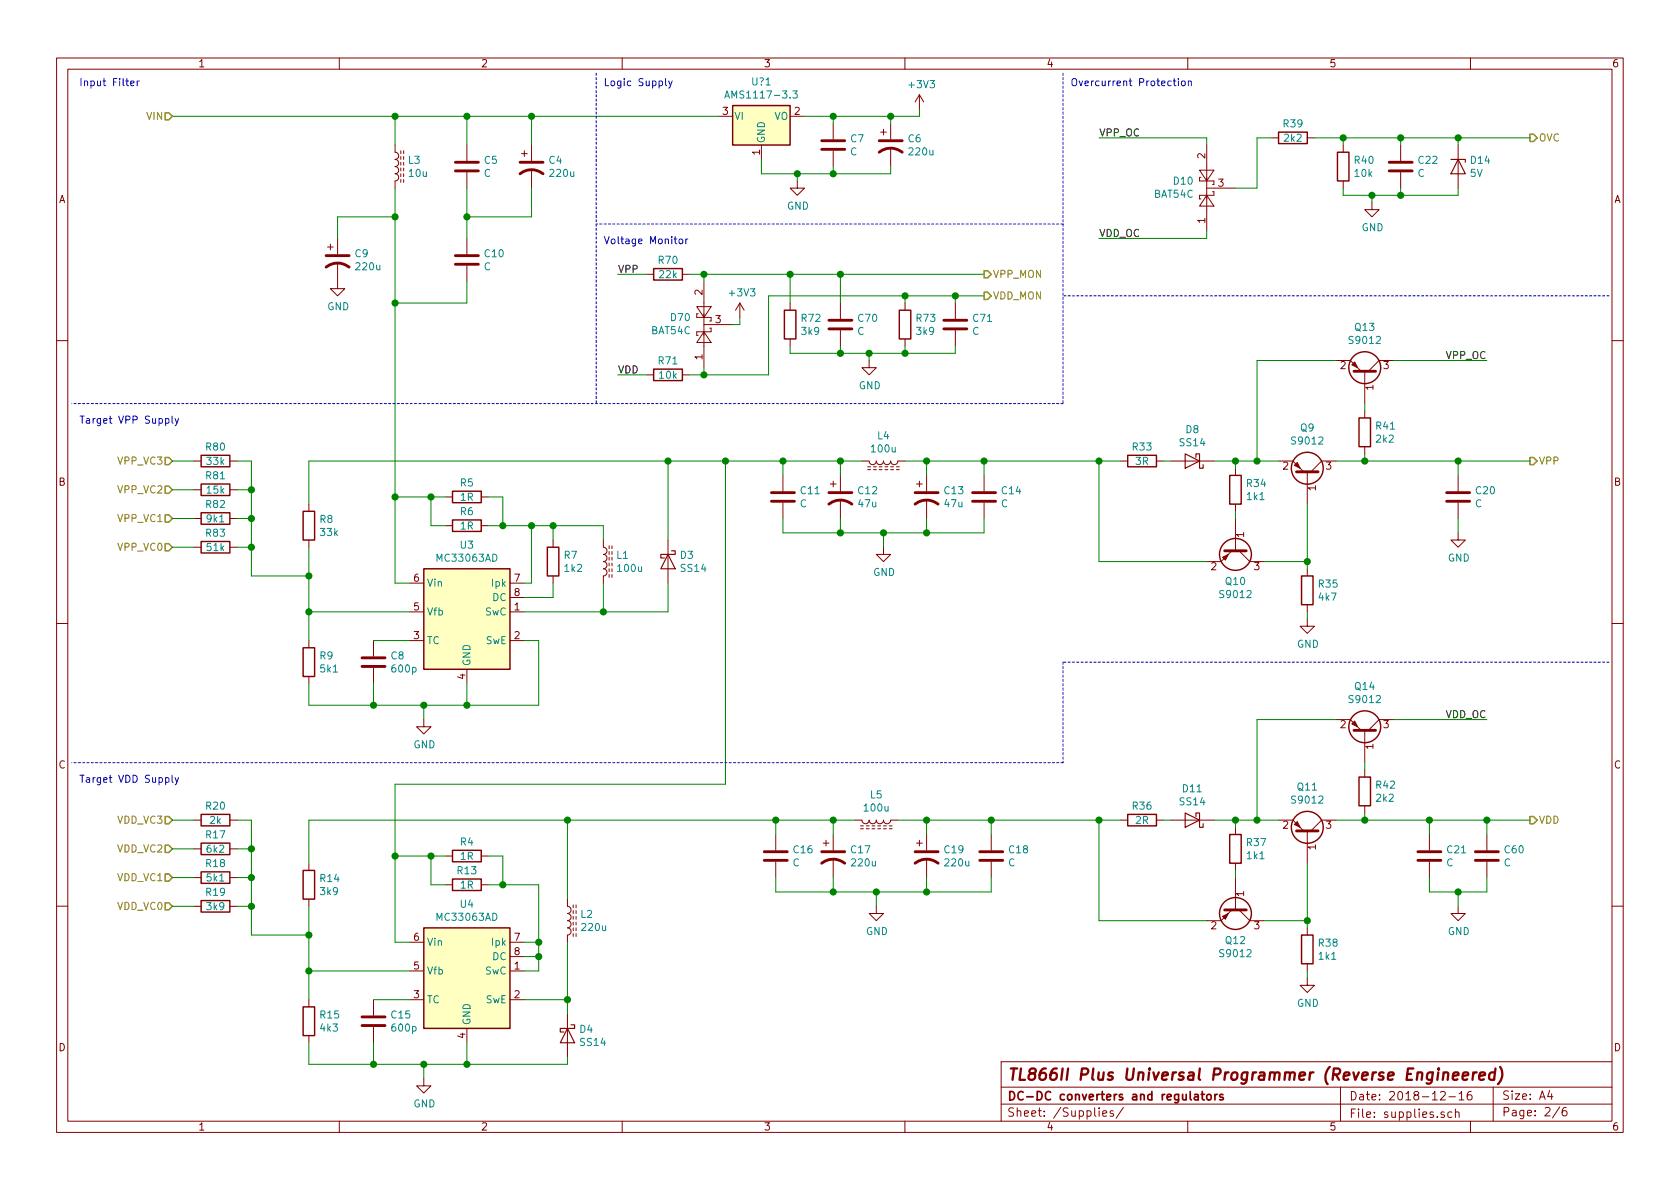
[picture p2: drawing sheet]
<svg xmlns="http://www.w3.org/2000/svg" width="297mm" height="210mm" viewBox="0 0 297 210" stroke-linecap="round" stroke-linejoin="round" font-family="sans-serif">
<g fill="none" stroke="#840000" stroke-width=".18">
<path d="M10 10.3h277v189.9h-277zM12 12.2h273v186.1h-273zM60 10.3v1.9M110 10.3v1.9M160 10.3v1.9M162.6 16.8v2.5M162.6 16.8l-.8 1.2M162.6 16.8l.7 1.2M210 10.3v1.9M260 10.3v1.9M69.8 25.6v1.3a.63 .63 0 0 1 .7 .7 .63 .63 0 0 1-.7 .6 .63 .63 0 0 1 .7 .6 .63 .63 0 0 1-.7 .7 .63 .63 0 0 1 .7 .6 .63 .63 0 0 1-.7 .6 .63 .63 0 0 1 .7 .7 .63 .63 0 0 1-.7 .6v1.3M70.9 26.7v.5"/>
<path d="M70.9 27.7v.5M70.9 28.7v.5M70.9 29.7v.5M70.9 30.7v.5M70.9 31.7v.6M71.4 26.7v.5M71.4 27.7v.5M71.4 28.7v.5M71.4 29.7v.5M71.4 30.7v.5M71.4 31.7v.6M82.5 25.6v2.8"/>
<path d="M82.5 30.5v2.8M92.2 27.2h1M92.7 26.7v1M94 25.6v2.8M94 30v3.3M127 20.6h2.5M134.6 25.6v2.6M139.7 20.6h2.5M141 32v1.3h1.2l-1.2 1.2-1.3-1.2h1.3M147.3 21.8v2.8M147.3 26.7v2.8M155.7 23.4h1"/>
<path d="M156.2 22.9v1M157.5 21.8v2.8M157.5 26.2v3.3M212.1 30.1h2.5l-1.2 1.9zM212.3 31.4h-.2v.6h2.5v.6h-.2M213.4 34.5l1.2 1.9h-2.5zM213.4 25.6v15.3M213.4 33.3h5M214.4 33.9h.2v.6h-2.5v.7h.2M224.8 24.4h1.3M231.1 24.4h1.3M237.5 25.6v1.3"/>
<path d="M237.5 32v1.3M242.6 35.8v1.3h1.2l-1.2 1.2-1.3-1.2h1.3M247.6 25.6v2.8M247.6 30.5v2.8M257.8 25.6v7.7M57.9 43.7h1M58.4 43.2v1M59.7 46.5v4.5h1.3l-1.3 1.3-1.3-1.3h1.3M59.7 42.2v2.8M82.5 42.2v2.8M82.5 47v2.8M114.3 48.5h1.3"/>
<path d="M120.6 48.5h1.3M123.2 54.2h2.5l-1.2 1.9zM123.4 55.5h-.2v.6h2.5v.7h-.2M124.5 58.7l1.2 1.9h-2.5zM124.5 49.8v15.2M124.5 57.4h5M125.5 58h.2v.7h-2.5v.6h.2M130.8 53.6l-.8 1.3M130.8 53.6v2.5M130.8 53.6l.8 1.3M139.7 53.6v1.3M139.7 59.9v1.3"/>
<path d="M148.6 53.6v2.8M148.6 58.4v2.8M160 53.6v1.3M160 59.9v1.3M168.9 53.6v2.8M168.9 58.4v2.8M10 60.2h2M114.3 66.3h1.3M120.6 66.3h1.3M153.7 63.7v1.3h1.2l-1.2 1.3-1.3-1.3h1.3M236.2 63.7h2.6l1.9 2M241.3 65.7v5.7"/>
<path d="M241.3 72.6v1.3M241.3 79v1.3M246.4 63.7h-2.6l-1.9 2M285 60.2h2M34.3 81.5h1.3M34.3 86.6h1.3M34.3 91.7h1.3M34.3 96.8h1.3M40.6 81.5h1.3M40.6 86.6h1.3M40.6 91.7h1.3M40.6 96.8h1.3"/>
<path d="M54.6 89.1v1.3M54.6 95.5v1.3M78.7 87.9h1.3M78.7 93h1.3M85.1 87.9h1.3M85.1 93h1.3M97.8 95.5v1.3M106.7 95.5v1.3a.63 .63 0 0 1 .6 .6 .63 .63 0 0 1-.6 .6 .63 .63 0 0 1 .6 .7 .63 .63 0 0 1-.6 .6 .63 .63 0 0 1 .6 .6 .63 .63 0 0 1-.6 .7 .63 .63 0 0 1 .6 .6 .63 .63 0 0 1-.6 .6v1.3M107.7 96.5v.5M107.7 97.5v.5M107.7 98.5v.6M107.7 99.6v.5"/>
<path d="M108.2 96.5v.5M108.2 97.5v.5M108.2 98.5v.6M108.2 99.6v.5M118.1 95.5v7.6M138.4 84.1v2.8M138.4 88.9v2.8M146.8 85.6h1M147.3 85.1v1M148.6 84.1v2.8M148.6 88.4v3.3M152.4 81.5h1.3a.63 .63 0 0 0 .6 .7 .63 .63 0 0 0 .6-.7 .63 .63 0 0 0 .7 .7 .63 .63 0 0 0 .6-.7 .63 .63 0 0 0 .6 .7 .63 .63 0 0 0 .7-.7 .63 .63 0 0 0 .6 .7 .63 .63 0 0 0 .6-.7h1.3"/>
<path d="M153.4 82.5h.5M153.4 83.1h.5M154.4 82.5h.5M154.4 83.1h.5M155.4 82.5h.6M155.4 83.1h.6M156.2 96.8v1.2h1.3l-1.3 1.3-1.3-1.3h1.3M156.5 82.5h.5M156.5 83.1h.5M157.5 82.5h.5M157.5 83.1h.5M158.5 82.5h.5"/>
<path d="M158.5 83.1h.5M162.1 85.6h1M162.6 85.1v1M163.8 84.1v2.8M163.8 88.4v3.3M174 84.1v2.8M174 88.9v2.8M198.1 81.5h1.3M204.5 81.5h1.2M207 81.5h7.6M217.8 97.4l-1.9 1.9h-2.5M218.4 82.8v1.3"/>
<path d="M218.4 89.1v1.3M218.4 91.7v5.7M219.1 97.4l1.9 1.9h2.5M226.1 81.5h2.5l1.9 1.9M231.1 83.4v5.7M236.2 81.5h-2.5l-1.9 1.9M257.8 94.2v1.3h1.3l-1.3 1.3-1.3-1.3h1.3M257.8 84.1v2.8M257.8 88.9v2.8M10 110.3h2M54.6 113.3v1.2M54.6 119.6v1.3"/>
<path d="M66 113.3v2.8M66 118.1v2.8M72.4 108.2h2.5M72.4 113.3h2.5M72.4 103.1h2.5M82.5 118.4v2.5M90.2 108.2h2.5M90.2 113.3h2.5M90.2 103.1h2.5M90.2 105.7h2.5M97.8 101.8v1.3M107.7 100.6v.5"/>
<path d="M107.7 101.6v.5M108.2 100.6v.5M108.2 101.6v.5M231.1 109.5v1.2h1.3l-1.3 1.3-1.2-1.3h1.2M231.1 100.6v1.2M231.1 106.9v1.3M285 110.3h2M74.9 127.2v1.3h1.3l-1.3 1.3-1.2-1.3h1.2M236.2 127.2h2.6l1.9 2M241.3 129.2v5.7M241.3 136.1v1.3M246.4 127.2h-2.6l-1.9 2"/>
<path d="M34.3 145h1.3M34.3 150.1h1.3M34.3 155.2h1.3M40.6 145h1.3M40.6 150.1h1.3M40.6 155.2h1.3M54.6 152.6v1.3M54.6 159v1.3M78.7 151.4h1.3M78.7 156.5h1.3M85.1 151.4h1.3M85.1 156.5h1.3"/>
<path d="M100.3 159v1.3a.63 .63 0 0 1 .7 .6 .63 .63 0 0 1-.7 .6 .63 .63 0 0 1 .7 .7 .63 .63 0 0 1-.7 .6 .63 .63 0 0 1 .7 .6 .63 .63 0 0 1-.7 .7 .63 .63 0 0 1 .7 .6 .63 .63 0 0 1-.7 .6v1.3M137.2 147.6v2.8M137.2 152.4v2.8M145.5 149.1h1.1M146 148.6v1M147.3 147.6v2.8M147.3 151.9v3.3M151.1 145h1.3a.63 .63 0 0 0 .6 .7 .63 .63 0 0 0 .7-.7 .63 .63 0 0 0 .6 .7 .63 .63 0 0 0 .6-.7 .63 .63 0 0 0 .7 .7 .63 .63 0 0 0 .6-.7 .63 .63 0 0 0 .6 .7 .63 .63 0 0 0 .7-.7h1.2M152.1 146h.6M152.1 146.6h.6M153.2 146h.5M153.2 146.6h.5"/>
<path d="M154.2 146h.5M154.2 146.6h.5M155.2 146h.5M155.2 146.6h.5M156.2 146h.5M156.2 146.6h.5M157.2 146h.5M157.2 146.6h.5M162.1 149.1h1M162.6 148.6v1M163.8 147.6v2.8M163.8 151.9v3.3"/>
<path d="M175.3 147.6v2.8M175.3 152.4v2.8M198.1 145h1.3M204.5 145h1.2M207 145h7.6M218.4 146.3v1.3M218.4 152.6v1.3M218.4 155.2v5.7M226.1 145h2.5l1.9 1.9M231.1 146.9v5.7M236.2 145h-2.5l-1.9 1.9M241.3 142.5v1.3"/>
<path d="M252.7 147.6v2.8M252.7 152.4v2.8M262.9 147.6v2.8M262.9 152.4v2.8M10 160.2h2M34.3 160.3h1.3M40.6 160.3h1.3M54.6 176.8v1.2M66 176.8v2.8M72.4 171.7h2.5M72.4 176.8h2.5M72.4 166.6h2.5"/>
<path d="M90.2 171.7h2.5M90.2 176.8h2.5M90.2 166.6h2.5M90.2 169.2h2.5M100.3 179.3v7.6M101.3 160v.5M101.3 161v.5M101.3 162v.6M101.3 163.1v.5M101.3 164.1v.5M101.3 165.1v.5M101.9 160v.5"/>
<path d="M101.9 161v.5M101.9 162v.6M101.9 163.1v.5M101.9 164.1v.5M101.9 165.1v.5M154.9 160.3v1.2h1.3l-1.3 1.3-1.2-1.3h1.2M217.8 160.9l-1.9 1.9h-2.5M219.1 160.9l1.9 1.9h2.5M231.1 173v1.2h1.3l-1.3 1.3-1.2-1.3h1.2M231.1 164.1v1.2M231.1 170.4v1.3M257.8 160.3v1.2h1.3l-1.3 1.3-1.3-1.3h1.3"/>
<path d="M285 160.2h2M54.6 183.1v1.3M60 198.3v1.9M66 181.6v2.8M74.9 190.7v1.3h1.3l-1.3 1.3-1.2-1.3h1.2M82.5 181.9v2.5M110 198.3v1.9M160 198.3v1.9M177 195.2h108M177 192.2h108M195 196.9l.7-.1-.1-.3-.4-.1-.2 .2v.7h.6M196.8 196.5l-.3-.1-.2 .2v.2l.5 .2v.3h-.5"/>
<path d="M198.6 195.8l-1.3 2M210 198.3v1.9M237 192.2v6M254.7 193.2l.2-.2h.4l.2 .4-.9 1.1h.9M255.3 196.7a.37 .37 0 0 0-.5 .1v.2l.5 .2 .1 .1-.2 .3-.4-.1M256.2 193.9h1.1M256.7 196.7l-.4-.1-.3 .3 .1 .6 .2 .1 .4-.1M257.3 196.7h.1a.37 .37 0 0 1 .6 .1v.8M257.3 196.1v1.5M258 193.4l.4-.4v1.5M258 194.5h.8M260 198.3v1.9"/>
<path d="M260.1 193a.59 .59 0 0 0-.7 .6l.1 .8 .2 .1 .5-.1 .1-.5-.2-.3h-.4l-.3 .3M264 192.2v6.1M274 192.8l-.4 1.1h1M274.3 193.4v1M275.8 195.8l-1.3 1.9M276.9 195.8a.59 .59 0 0 0-.7 .7l.1 .7 .2 .1 .5-.1 .1-.5-.2-.2-.4-.1-.3 .3M285 187.8h-108v10.4"/>
</g>
<path d="M211.2 193.6h.6l.1 .9M211.9 193.9h-.5l-.2 .3 .2 .3 .5-.1M212.4 193.5h.6M212.6 193v1.3l.4 .2M213.4 193.6l.3-.1 .4 .1v.6l-.1 .2-.3 .1-.3-.1zM214.8 193.5v1M215.2 193.5l-.3 .1-.1 .2M216.2 193.6a.37 .37 0 0 0-.6 .1l.1 .2 .5 .2 .1 .1-.2 .3-.5-.1" fill="none" stroke="#840000" stroke-width=".3"/>
<path d="M255.2 189.8a.5 .5 0 0 1 .9 .1l-.1 1.1M256.9 190.3l1-.2-.1-.4-.5-.1-.4 .3v.9l.2 .2 .6-.2M258.6 190.3l1-.2-.1-.4h-.7l-.2 1 .2 .3 .6-.2M260.5 189.6l-.2 1.4M261.1 189.6a.5 .5 0 0 0-.6 .4M261.6 190.3l1-.2-.1-.4-.5-.1-.4 .3v.9l.2 .2 .6-.2M264.3 189.7a.68 .68 0 0 0-1 .3v.8l.3 .2 .6-.2M264.4 188.9l-.2 2.1M265.2 188.7a2.31 2.31 0 0 1-.4 3" fill="none" stroke="#840000" stroke-width=".41"/>
<g fill="none" stroke="#840000" stroke-width=".25">
<path d="M129.5 18.7h10.2v6.9h-10.2zM226.1 23.4h5v2h-5zM236.5 26.9h2v5.1h-2zM115.6 47.5h5v2h-5zM138.7 54.9h2v5h-2zM159 54.9h2v5h-2zM115.6 65.3h5v2h-5zM240.3 73.9h2v5.1h-2zM35.6 80.5h5v2h-5zM35.6 85.6h5v2h-5zM35.6 90.7h5v2h-5zM35.6 95.8h5v2h-5z"/>
<path d="M53.6 90.4h2v5.1h-2zM80 86.9h5.1v2h-5.1zM80 91.9h5.1v2.1h-5.1zM96.8 96.8h2v5h-2zM199.4 80.5h5.1v2h-5.1zM217.4 84.1h2.1v5h-2.1zM53.6 114.5h2v5.1h-2zM74.9 100.6h15.3v17.8h-15.3zM230.1 101.8h2.1v5.1h-2.1zM240.3 137.4h2v5.1h-2zM35.6 144h5v2h-5zM35.6 149.1h5v2h-5z"/>
<path d="M35.6 154.2h5v2h-5zM35.6 159.3h5v2h-5zM53.6 153.9h2v5.1h-2zM80 150.4h5.1v2h-5.1zM80 155.4h5.1v2.1h-5.1zM199.4 144h5.1v2h-5.1zM217.4 147.6h2.1v5h-2.1zM53.6 178h2v5.1h-2zM74.9 164.1h15.3v17.8h-15.3zM230.1 165.3h2.1v5.1h-2.1z"/>
<circle cx="241.3" cy="65" r="2.82"/>
<circle cx="218.4" cy="98" r="2.82"/>
<circle cx="231.1" cy="82.8" r="2.82"/>
<circle cx="241.3" cy="128.5" r="2.82"/>
<circle cx="231.1" cy="146.3" r="2.82"/>
<circle cx="218.4" cy="161.5" r="2.82"/>
</g>
<g fill="none" stroke="#848400" stroke-width=".25">
<path d="M29.2 19.9h.6l.7 .7-.7 .6h-.6zM270.5 23.7h.6l.7 .7-.7 .6h-.6zM174 47.9h.6l.7 .6-.7 .6h-.6zM174 51.7h.6l.7 .6-.7 .7h-.6zM29.2 80.9h.6l.7 .6-.7 .7h-.6zM29.2 86h.6l.7 .6-.7 .6h-.6zM29.2 91.1h.6l.7 .6-.7 .6h-.6zM29.2 96.1h.6l.7 .7-.7 .6h-.6zM270.5 80.9h.6l.7 .6-.7 .7h-.6zM29.2 144.4h.6l.7 .6-.7 .7h-.6zM29.2 149.5h.6l.7 .6-.7 .6h-.6zM29.2 154.6h.6l.7 .6-.7 .6h-.6z"/>
<path d="M29.2 159.6h.6l.7 .7-.7 .6h-.6zM270.5 144.4h.6l.7 .6-.7 .7h-.6z"/>
</g>
<g fill="none" stroke="#008400" stroke-width=".18">
<path d="M162.6 19.3v1.3h-20.4M30.5 20.6h96.5M69.8 33.3v69.8h2.6M69.8 20.6v5M69.8 38.3h-10.1v3.9M82.5 20.6v5M82.5 33.3v8.9M94 20.6v5M94 33.3v5h-11.5M134.6 28.2v2.5h22.9v-1.2M141 30.7v1.3M147.3 20.6v1.2"/>
<path d="M147.3 29.5v1.2M157.5 20.6v1.2M194.3 24.4h19.1v1.2M224.8 24.4h-2.6v8.9h-3.8M232.4 24.4h38.1M237.5 33.3v1.2h20.3v-1.2M237.5 24.4v1.2M242.6 34.5v1.3M247.6 24.4v1.2M247.6 33.3v1.2M257.8 24.4v1.2M82.5 49.8v3.8h-12.7"/>
<path d="M109.2 48.5h5.1M121.9 48.5h52.1M124.5 48.5v1.3M130.8 56.1v1.3h-1.3M139.7 48.5v5.1M148.6 48.5v5.1M160 52.3v1.3M168.9 52.3v1.3M174 52.3h-38.1v14h-14M213.4 40.9v1.3h-19.1M109.2 66.3h5.1M124.5 65v1.3"/>
<path d="M139.7 61.2v1.3h29.2v-1.3M148.6 61.2v1.3M153.7 62.5v1.2M160 61.2v1.3M236.2 63.7h-14v17.8M241.3 71.4v1.2M246.4 63.7h16.5M30.5 81.5h3.8M30.5 86.6h3.8M30.5 91.7h3.8M30.5 96.8h3.8M41.9 81.5h2.5v20.3h10.2"/>
<path d="M41.9 86.6h2.5M41.9 91.7h2.5M41.9 96.8h2.5M54.6 96.8v16.5M69.8 87.9h8.9M76.2 87.9v5.1h2.5M86.4 93h20.3v2.5M86.4 87.9h2.5v5.1M94 93v10.1h-1.3M97.8 93v2.5M118.1 81.5v14M128.3 81.5v57.2h-58.5v27.9h2.6"/>
<path d="M138.4 91.7v2.5h35.6v-2.5M138.4 81.5v2.6M148.6 81.5v2.6M148.6 91.7v2.5M152.4 81.5h-97.8v7.6M156.2 94.2v2.6M160 81.5h38.1M163.8 81.5v2.6M163.8 91.7v2.5M174 81.5v2.6M194.3 81.5v17.8h19.1M205.7 81.5h1.3"/>
<path d="M214.6 81.5h11.5M218.4 81.5v1.3M218.4 90.4v1.3M223.5 99.3h7.6M231.1 89.1v11.5M236.2 81.5h34.3M241.3 80.3v1.2M257.8 81.5v2.6M257.8 91.7v2.5M54.6 108.2h17.8M66 113.3h6.4M92.7 113.3h2.5v11.4h-40.6v-3.8"/>
<path d="M97.8 103.1v2.6h-5.1M106.7 103.1v5.1M118.1 103.1v5.1h-25.4M231.1 108.2v1.3M66 120.9v3.8M74.9 124.7v2.5M82.5 120.9v3.8M236.2 127.2h-14v17.8M241.3 134.9v1.2M246.4 127.2h16.5M30.5 145h3.8M30.5 150.1h3.8"/>
<path d="M30.5 155.2h3.8M41.9 145h2.5v20.3h10.2M41.9 150.1h2.5M41.9 155.2h2.5M69.8 151.4h8.9M76.2 151.4v5.1h2.5M86.4 151.4h2.5v5.1M86.4 156.5h8.8v15.2h-2.5M100.3 145v14M137.2 145v2.6M137.2 155.2v2.5h38.1v-2.5M147.3 145v2.6"/>
<path d="M147.3 155.2v2.5M151.1 145h-96.5v7.6M154.9 157.7v2.6M158.7 145h39.4M163.8 145v2.6M163.8 155.2v2.5M175.3 145v2.6M194.3 145v17.8h19.1M205.7 145h1.3M214.6 145h11.5M218.4 145v1.3M218.4 153.9v1.3"/>
<path d="M231.1 152.6v11.5M236.2 145h34.3M241.3 143.8v1.2M252.7 155.2v2.5h10.2v-2.5M252.7 145v2.6M257.8 157.7v2.6M262.9 145v2.6M30.5 160.3h3.8M41.9 160.3h2.5M54.6 160.3v16.5M54.6 171.7h17.8M66 176.8h6.4"/>
<path d="M92.7 176.8h7.6M92.7 169.2h2.5M92.7 166.6h2.5M100.3 166.6v12.7M223.5 162.8h7.6M231.1 171.7v1.3M54.6 184.4v3.8h45.7v-1.3M66 184.4v3.8M74.9 188.2v2.5M82.5 184.4v3.8"/>
</g>
<g fill="#008400" stroke="#008400" stroke-width=".25">
<circle cx="44.5" cy="86.6" r=".51"/>
<circle cx="44.5" cy="91.7" r=".51"/>
<circle cx="66" cy="124.7" r=".51"/>
<circle cx="74.9" cy="124.7" r=".51"/>
<circle cx="44.5" cy="96.8" r=".51"/>
<circle cx="54.6" cy="108.2" r=".51"/>
<circle cx="94" cy="93" r=".51"/>
<circle cx="88.9" cy="93" r=".51"/>
<circle cx="76.2" cy="87.9" r=".51"/>
<circle cx="69.9" cy="87.9" r=".51"/>
<circle cx="148.6" cy="81.5" r=".51"/>
<circle cx="156.2" cy="94.2" r=".51"/>
<circle cx="82.6" cy="124.7" r=".51"/>
<circle cx="118.1" cy="81.5" r=".51"/>
<circle cx="97.8" cy="93" r=".51"/>
<circle cx="106.7" cy="108.2" r=".51"/>
<circle cx="44.5" cy="150.1" r=".51"/>
<circle cx="44.5" cy="155.2" r=".51"/>
<circle cx="66" cy="188.2" r=".51"/>
<circle cx="74.9" cy="188.2" r=".51"/>
<circle cx="44.5" cy="160.3" r=".51"/>
<circle cx="54.6" cy="171.7" r=".51"/>
<circle cx="88.9" cy="156.5" r=".51"/>
<circle cx="76.2" cy="151.4" r=".51"/>
<circle cx="82.6" cy="188.2" r=".51"/>
<circle cx="69.9" cy="151.4" r=".51"/>
<circle cx="95.3" cy="166.6" r=".51"/>
<circle cx="95.3" cy="169.2" r=".51"/>
<circle cx="100.3" cy="176.8" r=".51"/>
<circle cx="100.3" cy="145" r=".51"/>
<circle cx="128.3" cy="81.5" r=".51"/>
<circle cx="163.8" cy="81.5" r=".51"/>
<circle cx="163.8" cy="94.2" r=".51"/>
<circle cx="138.4" cy="81.5" r=".51"/>
<circle cx="148.6" cy="94.2" r=".51"/>
<circle cx="174" cy="81.5" r=".51"/>
<circle cx="147.3" cy="145" r=".51"/>
<circle cx="137.2" cy="145" r=".51"/>
<circle cx="163.8" cy="145" r=".51"/>
<circle cx="163.8" cy="157.7" r=".51"/>
<circle cx="147.3" cy="157.7" r=".51"/>
<circle cx="154.9" cy="157.7" r=".51"/>
<circle cx="175.3" cy="145" r=".51"/>
<circle cx="69.9" cy="38.3" r=".51"/>
<circle cx="69.9" cy="53.6" r=".51"/>
<circle cx="69.9" cy="20.6" r=".51"/>
<circle cx="82.6" cy="20.6" r=".51"/>
<circle cx="82.6" cy="38.3" r=".51"/>
<circle cx="147.3" cy="20.6" r=".51"/>
<circle cx="141" cy="30.7" r=".51"/>
<circle cx="54.6" cy="165.3" r=".51"/>
<circle cx="54.6" cy="101.8" r=".51"/>
<circle cx="194.3" cy="145" r=".51"/>
<circle cx="218.4" cy="145" r=".51"/>
<circle cx="231.1" cy="162.8" r=".51"/>
<circle cx="241.3" cy="145" r=".51"/>
<circle cx="222.3" cy="145" r=".51"/>
<circle cx="194.3" cy="81.5" r=".51"/>
<circle cx="218.4" cy="81.5" r=".51"/>
<circle cx="231.1" cy="99.3" r=".51"/>
<circle cx="222.3" cy="81.5" r=".51"/>
<circle cx="257.8" cy="81.5" r=".51"/>
<circle cx="241.3" cy="81.5" r=".51"/>
<circle cx="252.7" cy="145" r=".51"/>
<circle cx="257.8" cy="157.7" r=".51"/>
<circle cx="262.9" cy="145" r=".51"/>
<circle cx="237.5" cy="24.4" r=".51"/>
<circle cx="247.7" cy="24.4" r=".51"/>
<circle cx="242.6" cy="34.5" r=".51"/>
<circle cx="94" cy="20.6" r=".51"/>
<circle cx="247.7" cy="34.5" r=".51"/>
<circle cx="257.8" cy="24.4" r=".51"/>
<circle cx="147.3" cy="30.7" r=".51"/>
<circle cx="157.5" cy="20.6" r=".51"/>
<circle cx="124.5" cy="48.5" r=".51"/>
<circle cx="124.5" cy="66.3" r=".51"/>
<circle cx="139.7" cy="48.5" r=".51"/>
<circle cx="148.6" cy="48.5" r=".51"/>
<circle cx="160" cy="52.3" r=".51"/>
<circle cx="168.9" cy="52.3" r=".51"/>
<circle cx="160" cy="62.5" r=".51"/>
<circle cx="153.7" cy="62.5" r=".51"/>
<circle cx="148.6" cy="62.5" r=".51"/>
</g>
<g fill="none" stroke="#840000" stroke-width=".51">
<path d="M80.5 30.2h4.1M80.5 28.7h4.1M91.9 30.7a3.3 3.3 0 0 1 4.1 0M91.9 28.7h4.1M145.3 26.4h4.1M145.3 24.9h4.1M155.4 26.9a3.3 3.3 0 0 1 4.1 0M155.4 24.9h4.1M245.6 30.2h4.1M245.6 28.7h4.1M57.7 47.2a3.3 3.3 0 0 1 4 0M57.7 45.2h4"/>
<path d="M80.5 45.2h4.1M80.5 46.7h4.1M146.6 58.2h4M146.6 56.6h4M166.9 58.2h4M166.9 56.6h4M239.4 65.7h3.8M136.4 87.1h4.1M136.4 88.6h4.1M146.6 89.1a3.3 3.3 0 0 1 4 0M146.6 87.1h4M161.8 89.1a3.3 3.3 0 0 1 4.1 0"/>
<path d="M161.8 87.1h4.1M172 87.1h4M172 88.6h4M216.5 97.4h3.8M229.2 83.4h3.8M255.8 87.1h4M255.8 88.6h4M64 117.9h4.1M64 116.3h4.1M239.4 129.2h3.8M135.1 150.6h4.1M135.1 152.1h4.1"/>
<path d="M145.3 152.6a3.3 3.3 0 0 1 4.1 0M145.3 150.6h4.1M161.8 152.6a3.3 3.3 0 0 1 4.1 0M161.8 150.6h4.1M173.2 150.6h4.1M173.2 152.1h4.1M229.2 146.9h3.8M250.7 150.6h4.1M250.7 152.1h4.1M260.9 150.6h4M260.9 152.1h4M64 179.8h4.1"/>
<path d="M216.5 160.9h3.8M64 181.4h4.1"/>
</g>
<g fill="#ffffc2" stroke="#ffffc2" stroke-width=".18">
<path d="M74.9 100.6h15.3v17.8h-15.3z"/>
<path d="M74.9 164.1h15.3v17.8h-15.3z"/>
<path d="M129.5 18.7h10.2v6.9h-10.2z"/>
</g>
<path d="M256.5 28.2h2.6v.5M257.8 28.2l1.3 2.5h-2.6zM118.1 98l1.3 2.6h-2.6zM118.7 97.4h.7v.6h-2.6v.7h.7M209.5 80.3l2.6 1.2-2.6 1.3zM211.5 80.9v-.6h.6v2.5h.6v-.6M209.5 143.8l2.6 1.2-2.6 1.3zM211.5 144.4v-.6h.6v2.5h.6v-.6M100.3 181.9l1.3 2.5h-2.5zM101 181.2h.6v.7h-2.5v.6h.6" fill="none" stroke="#840000" stroke-width=".2"/>
<g fill="none" stroke="#0000c2" stroke-width=".18">
<path d="M23.1 14.7l.6-.1-.1-.2-.3-.1-.2 .2 .1 .6h.4M24.3 14.3v.9M24.6 14.3l-.3 .2M117.7 13.9v1.1l.2 .2M118.2 14.3l.3 .9M118.8 14.3l-.4 1.2-.2 .1M207.4 14.3h.5M207.6 13.9v1.1l.3 .2M208.4 13.9v.1M208.4 14.3v.9M208.9 14.4l.2-.1 .4 .1v.5l-.1 .2-.3 .1-.2-.2zM210.1 14.4l.2-.1 .3 .1v.8"/>
<path d="M210.1 14.3v.9M119.2 42.3h.5M119.4 41.8v1.1l.3 .2M120.2 42.3h.3l.2 .2-.1 .5-.3 .1-.3-.2zM121.3 42.3v.8M121.6 42.3l-.3 .2M29.3 74.1l.3-.1 .3 .2-.1 .6h-.5M30.4 73.6v1.1l.2 .1M31 74l.3 .8M31.6 74l-.5 1.2-.1 .1M29.3 137.6l.3-.1 .3 .2-.1 .6h-.5M30.4 137.1v1.1l.2 .1"/>
<path d="M31 137.5l.3 .8M31.6 137.5l-.5 1.2-.1 .1"/>
</g>
<path d="M128.1 17.3l.4-1.2 .5 1.2M128.3 17h.6M140.2 16.1h.8l-.5 .5 .4 .1 .1 .4-.3 .2-.5-.1" fill="none" stroke="#008484" stroke-width=".18"/>
<g fill="#840000" stroke="#840000" stroke-width=".18">
<path d="M216.2 162l1-.5-.5 1.1z"/>
<path d="M228.9 145.8l.5-.5 .5 1z"/>
<path d="M239 128l.5-.5 .5 1z"/>
<path d="M216.2 98.5l1-.5-.5 1.1z"/>
<path d="M228.9 82.3l.5-.5 .5 1z"/>
<path d="M239 64.5l.5-.5 .5 1z"/>
</g>
<path d="M105.4 12.9v58.5M188 12.9v58.5M188 39.6h-82.6M284.5 52.3h-96.5M188 71.4h-175.3M188 117.1v17.8M284.5 117.1h-96.5M188 134.9h-175.3" fill="none" stroke="#0000c2" stroke-width=".18" stroke-dasharray=".4 .4"/>
<text font-size="2.8" fill="#840000" x="178" y="191.1">TL866II Plus Universal Programmer (Reverse Engineered)</text>
<g font-size="2.1" fill="#840000">
<text x="178" y="194.6">DC-DC converters and regulators</text>
<text x="178" y="197.5">Sheet: /Supplies/</text>
<text x="238.5" y="194.6">Date: 2018-12-16</text>
<text x="238.5" y="197.7">File: supplies.sch</text>
<text x="265.5" y="194.5">Size: A4</text>
<text x="265.5" y="197.4">Page: 2/6</text>
</g>
<g font-size="1.8" fill="#840000">
<text x="35" y="11.9">1</text>
<text x="85" y="11.9">2</text>
<text x="135" y="11.9">3</text>
<text x="185" y="11.9">4</text>
<text x="235" y="11.9">5</text>
<text x="285" y="11.9">6</text>
<text x="127.8" y="20.3">3</text>
<text x="140.5" y="20.3">2</text>
<text x="134.4" y="27.4" transform="rotate(-90 134.4 27.4)">1</text>
<text x="213.1" y="28" transform="rotate(-90 213.1 28)">2</text>
<text x="10.4" y="35.9">A</text>
<text x="215.4" y="33">3</text>
<text x="285.4" y="35.9">A</text>
<text x="213.1" y="39.5" transform="rotate(-90 213.1 39.5)">1</text>
<text x="124.2" y="52.2" transform="rotate(-90 124.2 52.2)">2</text>
<text x="126.5" y="57.1">3</text>
<text x="124.2" y="63.6" transform="rotate(-90 124.2 63.6)">1</text>
<text x="237" y="65.3">2</text>
<text x="244.6" y="65.3">3</text>
<text x="242.8" y="69" transform="rotate(-90 242.8 69)">1</text>
<text x="226.8" y="83.1">2</text>
<text x="234.5" y="83.1">3</text>
<text x="10.4" y="85.9">B</text>
<text x="232.7" y="86.8" transform="rotate(-90 232.7 86.8)">1</text>
<text x="285.4" y="85.9">B</text>
<text x="220" y="95" transform="rotate(-90 220 95)">1</text>
<text x="214.1" y="100.8">2</text>
<text x="221.8" y="100.8">3</text>
<text x="73.2" y="107.9">5</text>
<text x="73.2" y="102.9">6</text>
<text x="91" y="107.9">1</text>
<text x="91" y="102.9">7</text>
<text x="91" y="105.4">8</text>
<text x="73.2" y="113">3</text>
<text x="91" y="113">2</text>
<text x="82.3" y="120.1" transform="rotate(-90 82.3 120.1)">4</text>
<text x="237" y="128.8">2</text>
<text x="244.6" y="128.8">3</text>
<text x="10.4" y="135.9">C</text>
<text x="242.8" y="132.5" transform="rotate(-90 242.8 132.5)">1</text>
<text x="285.4" y="135.9">C</text>
<text x="226.8" y="146.6">2</text>
<text x="234.5" y="146.6">3</text>
<text x="232.7" y="150.3" transform="rotate(-90 232.7 150.3)">1</text>
<text x="220" y="158.5" transform="rotate(-90 220 158.5)">1</text>
<text x="73.2" y="166.4">6</text>
<text x="91" y="166.4">7</text>
<text x="214.1" y="164.3">2</text>
<text x="221.8" y="164.3">3</text>
<text x="73.2" y="171.4">5</text>
<text x="91" y="171.4">1</text>
<text x="91" y="168.9">8</text>
<text x="73.2" y="176.5">3</text>
<text x="91" y="176.5">2</text>
<text x="10.4" y="185.9">D</text>
<text x="82.3" y="183.6" transform="rotate(-90 82.3 183.6)">4</text>
<text x="285.4" y="185.9">D</text>
<text x="35" y="199.9">1</text>
<text x="85" y="199.9">2</text>
<text x="135" y="199.9">3</text>
<text x="185" y="199.9">4</text>
<text x="235" y="199.9">5</text>
<text x="285" y="199.9">6</text>
</g>
<g font-size="1.8" fill="#0000c2">
<text x="14" y="15.2">Input Filter</text>
<text x="106.7" y="15.2">Logic Supply</text>
<text x="189.2" y="15.2">Overcurrent Protection</text>
<text x="106.7" y="43.2">Voltage Monitor</text>
<text x="14" y="74.9">Target VPP Supply</text>
<text x="14" y="138.4">Target VDD Supply</text>
</g>
<g font-size="1.8" fill="#008484">
<text x="129.2" y="17.4">AMS1117-3.3</text>
<text x="132.9" y="15.1">U?1</text>
<text x="160.9" y="15.6">+3V3</text>
<text x="129.8" y="21.2">VI</text>
<text x="136.9" y="21.2">VO</text>
<text x="227" y="22.5">R39</text>
<text x="72.2" y="29">L3</text>
<text x="85.7" y="29">C5</text>
<text x="97.1" y="29">C4</text>
<text x="135.3" y="25.4" transform="rotate(-90 135.3 25.4)">GND</text>
<text x="150.3" y="27.5">C</text>
<text x="150.4" y="25.2">C7</text>
<text x="160.6" y="25.2">C6</text>
<text x="160.9" y="27.5">220u</text>
<text x="227.1" y="25.1">2k2</text>
<text x="239.5" y="29">R40</text>
<text x="250.9" y="29">C22</text>
<text x="260.1" y="29">D14</text>
<text x="72.4" y="31.3">10u</text>
<text x="85.5" y="31.3">C</text>
<text x="97.4" y="31.3">220u</text>
<text x="204.1" y="35">BAT54C</text>
<text x="207.6" y="32.7">D10</text>
<text x="239.6" y="31.3">10k</text>
<text x="250.6" y="31.3">C</text>
<text x="260" y="31.3">5V</text>
<text x="139.1" y="37.1">GND</text>
<text x="240.7" y="40.9">GND</text>
<text x="62.8" y="45.5">C9</text>
<text x="63.1" y="47.8">220u</text>
<text x="85.5" y="47.8">C</text>
<text x="85.8" y="45.5">C10</text>
<text x="116.5" y="46.7">R70</text>
<text x="116.6" y="49.2">22k</text>
<text x="129.1" y="52.4">+3V3</text>
<text x="57.9" y="54.9">GND</text>
<text x="115.2" y="59.1">BAT54C</text>
<text x="118.7" y="56.8">D70</text>
<text x="141.8" y="56.9">R72</text>
<text x="141.8" y="59.2">3k9</text>
<text x="151.6" y="59.2">C</text>
<text x="151.8" y="56.9">C70</text>
<text x="162.1" y="56.9">R73</text>
<text x="162.1" y="59.2">3k9</text>
<text x="171.9" y="59.2">C</text>
<text x="172.1" y="56.9">C71</text>
<text x="239.6" y="58.5">Q13</text>
<text x="116.5" y="64.4">R71</text>
<text x="238.8" y="60.8">S9012</text>
<text x="116.6" y="67">10k</text>
<text x="151.8" y="68.8">GND</text>
<text x="155.2" y="77.7">L4</text>
<text x="209.7" y="76.6">D8</text>
<text x="230" y="76.3">Q9</text>
<text x="243.4" y="76">R41</text>
<text x="36.5" y="79.7">R80</text>
<text x="36.6" y="82.2">33k</text>
<text x="154.2" y="80">100u</text>
<text x="200.3" y="79.7">R33</text>
<text x="200.8" y="82.2">3R</text>
<text x="208.7" y="78.9">SS14</text>
<text x="228.6" y="78.6">S9012</text>
<text x="243.4" y="78.3">2k2</text>
<text x="36.5" y="84.8">R81</text>
<text x="36.5" y="89.8">R82</text>
<text x="36.6" y="87.3">15k</text>
<text x="81.4" y="86">R5</text>
<text x="81.4" y="88.6">1R</text>
<text x="141.4" y="89.7">C</text>
<text x="141.6" y="87.4">C11</text>
<text x="151.8" y="87.4">C12</text>
<text x="151.8" y="89.7">47u</text>
<text x="167" y="87.4">C13</text>
<text x="167.1" y="89.7">47u</text>
<text x="177" y="89.7">C</text>
<text x="177.2" y="87.4">C14</text>
<text x="220.5" y="86.1">R34</text>
<text x="220.5" y="88.4">1k1</text>
<text x="260.8" y="89.7">C</text>
<text x="261" y="87.4">C20</text>
<text x="36.5" y="94.9">R83</text>
<text x="36.6" y="92.4">9k1</text>
<text x="56.6" y="92.5">R8</text>
<text x="56.7" y="94.8">33k</text>
<text x="81.4" y="91.1">R6</text>
<text x="81.4" y="93.6">1R</text>
<text x="36.6" y="97.5">51k</text>
<text x="77.4" y="99.3">MC33063AD</text>
<text x="81.4" y="97">U3</text>
<text x="99.8" y="98.8">R7</text>
<text x="99.9" y="101.1">1k2</text>
<text x="109.1" y="98.8">L1</text>
<text x="109.3" y="101.1">100u</text>
<text x="120.3" y="98.8">D3</text>
<text x="120.4" y="101.1">SS14</text>
<text x="154.4" y="101.8">GND</text>
<text x="256" y="99.3">GND</text>
<text x="75.4" y="103.8">Vin</text>
<text x="87.1" y="103.8">Ipk</text>
<text x="87.1" y="106.3">DC</text>
<text x="215.9" y="105.8">S9012</text>
<text x="216.8" y="103.4">Q10</text>
<text x="233.2" y="103.9">R35</text>
<text x="233.2" y="106.2">4k7</text>
<text x="75.4" y="113.9">TC</text>
<text x="75.4" y="108.8">Vfb</text>
<text x="85.8" y="108.8">SwC</text>
<text x="85.9" y="113.9">SwE</text>
<text x="56.6" y="116.6">R9</text>
<text x="56.7" y="118.9">5k1</text>
<text x="69.2" y="116.6">C8</text>
<text x="69.4" y="118.9">600p</text>
<text x="83.2" y="117.9" transform="rotate(-90 83.2 117.9)">GND</text>
<text x="229.3" y="114.5">GND</text>
<text x="238.8" y="124.3">S9012</text>
<text x="239.6" y="122">Q14</text>
<text x="73.1" y="132.3">GND</text>
<text x="36.5" y="143.2">R20</text>
<text x="152.9" y="143.5">100u</text>
<text x="153.9" y="141.2">L5</text>
<text x="200.3" y="143.2">R36</text>
<text x="208.7" y="142.4">SS14</text>
<text x="209.2" y="140.1">D11</text>
<text x="228.6" y="142.1">S9012</text>
<text x="229.5" y="139.8">Q11</text>
<text x="243.4" y="139.5">R42</text>
<text x="243.4" y="141.8">2k2</text>
<text x="36.5" y="148.3">R17</text>
<text x="37.1" y="145.7">2k</text>
<text x="81.4" y="149.5">R4</text>
<text x="200.8" y="145.7">2R</text>
<text x="220.5" y="149.6">R37</text>
<text x="36.5" y="153.3">R18</text>
<text x="36.6" y="150.8">6k2</text>
<text x="36.6" y="155.9">5k1</text>
<text x="56.7" y="156">R14</text>
<text x="80.9" y="154.6">R13</text>
<text x="81.4" y="152.1">1R</text>
<text x="140.2" y="153.2">C</text>
<text x="140.4" y="150.9">C16</text>
<text x="150.5" y="150.9">C17</text>
<text x="150.7" y="153.2">220u</text>
<text x="167" y="150.9">C19</text>
<text x="167.2" y="153.2">220u</text>
<text x="178.3" y="153.2">C</text>
<text x="178.5" y="150.9">C18</text>
<text x="220.5" y="151.9">1k1</text>
<text x="255.7" y="153.2">C</text>
<text x="255.9" y="150.9">C21</text>
<text x="265.9" y="153.2">C</text>
<text x="266.1" y="150.9">C60</text>
<text x="36.5" y="158.4">R19</text>
<text x="36.6" y="161">3k9</text>
<text x="56.7" y="158.3">3k9</text>
<text x="81.4" y="160.5">U4</text>
<text x="81.4" y="157.1">1R</text>
<text x="75.4" y="167.3">Vin</text>
<text x="77.4" y="162.8">MC33063AD</text>
<text x="87.1" y="167.3">Ipk</text>
<text x="102.7" y="162.3">L2</text>
<text x="103" y="164.6">220u</text>
<text x="153.1" y="165.3">GND</text>
<text x="216.8" y="166.9">Q12</text>
<text x="233.2" y="167.4">R38</text>
<text x="256" y="165.3">GND</text>
<text x="75.4" y="172.3">Vfb</text>
<text x="85.8" y="172.3">SwC</text>
<text x="87.1" y="169.8">DC</text>
<text x="215.9" y="169.3">S9012</text>
<text x="233.2" y="169.7">1k1</text>
<text x="75.4" y="177.4">TC</text>
<text x="85.9" y="177.4">SwE</text>
<text x="229.3" y="178">GND</text>
<text x="56.7" y="180.1">R15</text>
<text x="56.7" y="182.4">4k3</text>
<text x="69.2" y="180.1">C15</text>
<text x="69.4" y="182.4">600p</text>
<text x="83.2" y="181.4" transform="rotate(-90 83.2 181.4)">GND</text>
<text x="102.5" y="182.6">D4</text>
<text x="102.7" y="185">SS14</text>
<text x="73.1" y="195.8">GND</text>
</g>
<g font-size="1.8" fill="#848400">
<text x="26" y="21.2">VIN</text>
<text x="272" y="25">OVC</text>
<text x="175.5" y="49.1">VPP_MON</text>
<text x="175.5" y="53">VDD_MON</text>
<text x="21" y="82.2">VPP_VC3</text>
<text x="272" y="82.2">VPP</text>
<text x="21" y="87.2">VPP_VC2</text>
<text x="21" y="92.3">VPP_VC1</text>
<text x="21" y="97.4">VPP_VC0</text>
<text x="20.8" y="145.7">VDD_VC3</text>
<text x="272" y="145.7">VDD</text>
<text x="20.8" y="150.7">VDD_VC2</text>
<text x="20.8" y="155.8">VDD_VC1</text>
<text x="20.8" y="160.9">VDD_VC0</text>
</g>
<g font-size="1.8">
<text x="194.3" y="24.1">VPP_OC</text>
<text x="194.3" y="41.9">VDD_OC</text>
<text x="109.2" y="48.3">VPP</text>
<text x="255.7" y="63.5">VPP_OC</text>
<text x="109.2" y="66">VDD</text>
<text x="255.5" y="127">VDD_OC</text>
</g>
</svg>
